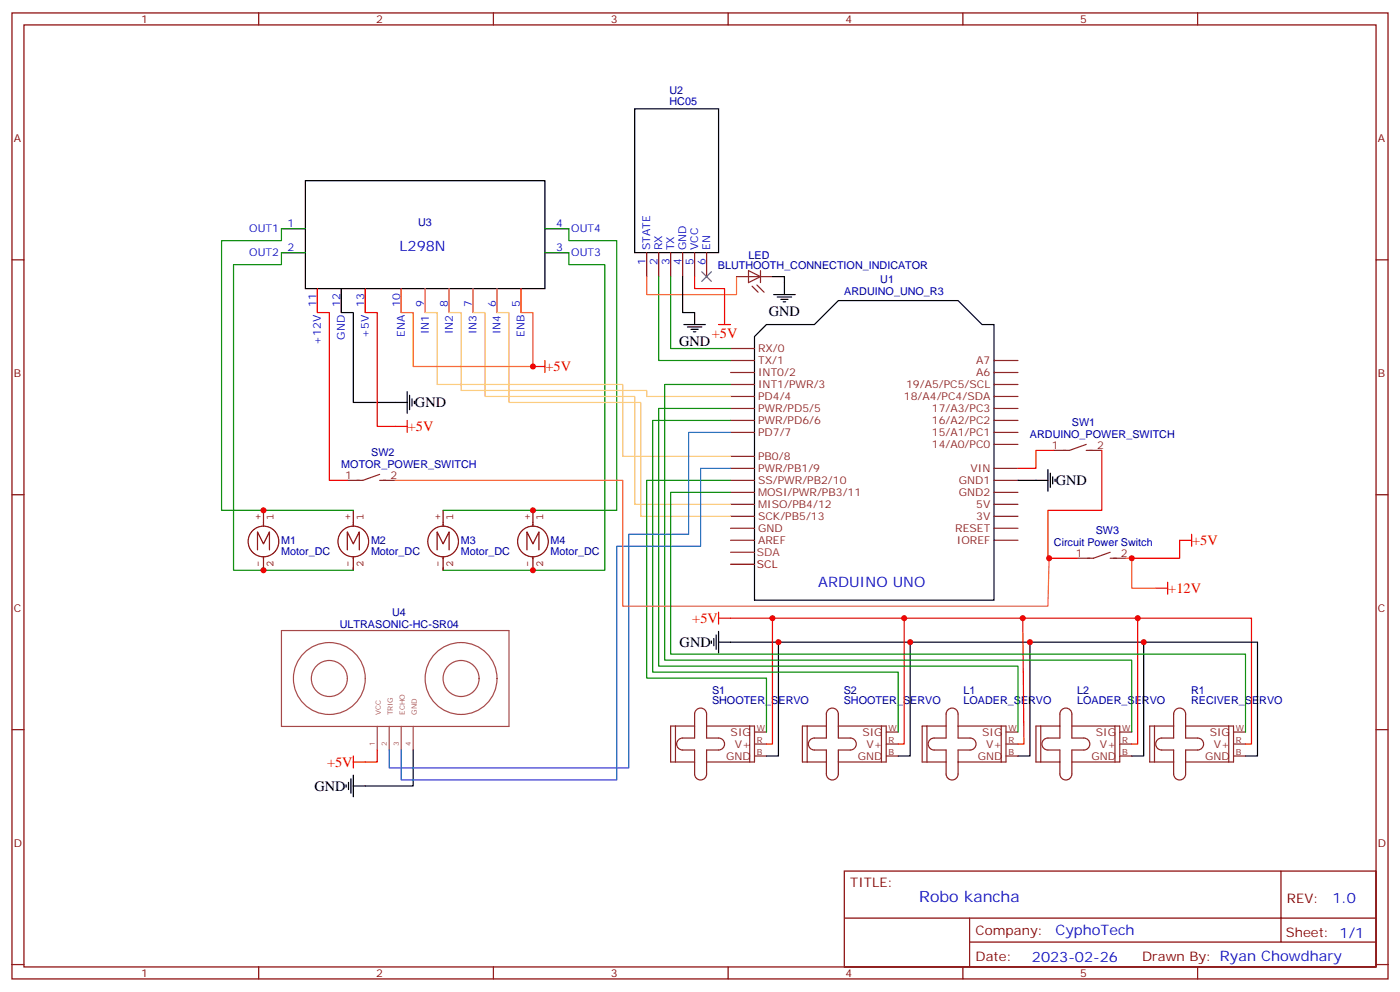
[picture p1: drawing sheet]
<svg xmlns="http://www.w3.org/2000/svg" width="412mm" height="292mm" viewBox="0 0 412 292" stroke-linecap="round" stroke-linejoin="round" font-family="sans-serif">
<g fill="none" stroke="#870000" stroke-width=".35">
<path d="M3.5 3.8h405.4v284.3h-405.4zM7.1 7.3h398.2v277.3h-398.2zM76.2 3.8v3.5M145.3 3.8v3.5M214.5 3.8v3.5M283.6 3.8v3.5M352.8 3.8v3.5M3.5 76.5h3.6M82.9 67.3h7.1M82.9 74.4h7.1M160.5 67.3h7.1M160.5 74.4h7.1"/>
<path d="M190.5 74.4v7M194 74.4v7M197.6 74.4v7M201.1 74.4v7M204.6 74.4v7M208.1 74.4v7M405.3 76.5h3.6M93.5 84.9v7.1M100.5 84.9v7.1M107.6 84.9v7.1M118.2 84.9v7.1M125.2 84.9v7.1"/>
<path d="M132.3 84.9v7.1M139.3 84.9v7.1M146.4 84.9v7.1M153.5 84.9v7.1M3.5 145.6h3.6M405.3 145.6h3.6M3.5 214.8h3.6M405.3 214.8h3.6M248.7 256.4h156.6v28.2h-156.6zM377.3 256.4v20.9M248.7 270.2h156.5M285.6 277.3h119.6"/>
<path d="M285.6 270.2v14.2M3.5 283.9h3.6M76.2 284.6v3.5M145.3 284.6v3.5M214.5 284.6v3.5M283.6 284.6v3.5M352.8 284.6v3.5M405.3 283.9h3.6"/>
</g>
<g fill="none" stroke="#8c2424" stroke-width=".35">
<path d="M220.5 79.7l3.5 1.7-3.5 1.8zM224 79.7v3.5M217 81.4h10.5M221.5 84.2l1.8 1.8M223 83.9l2.1 2.1M215.2 116.7h7M215.2 113.2h7M215.2 109.6h7M215.2 106.1h7M215.2 102.6h7M292.8 116.7h7.1M292.8 113.2h7.1"/>
<path d="M292.8 109.6h7.1M292.8 106.1h7.1M111.8 139.6l-4.9 1.8h-4.6M215.2 137.9h7M215.2 127.3h7M215.2 123.8h7M215.2 120.2h7M215.2 134.3h7M292.8 137.9h7.1M292.8 130.8h7.1M292.8 127.3h7.1M292.8 123.8h7.1"/>
<path d="M292.8 120.2h7.1M320 130.8l-5 1.8h-4.6M320 132.6h4.6M111.8 141.4h4.6M215.2 159h7M215.2 155.5h7M215.2 152h7M215.2 148.4h7M215.2 144.9h7M215.2 141.4h7M292.8 159h7.1M292.8 155.5h7.1"/>
<path d="M292.8 152h7.1M292.8 148.4h7.1M292.8 144.9h7.1M292.8 141.4h7.1M327 162.6l-4.9 1.7h-4.6M327 164.3h4.6M199 213.7v10.6M204.6 213.7h-7v10.6h7M205.1 208.9a1.76 1.76 0 0 1 2-.3 1.76 1.76 0 0 1 1 1.6v7h3.6a1.76 1.76 0 0 1 1.7 1.8 1.76 1.76 0 0 1-1.7 1.8h-3.6v7a1.76 1.76 0 0 1-1.7 1.8 1.76 1.76 0 0 1-1.8-1.8v-7h-3.5a1.76 1.76 0 0 1-1.8-1.8 1.76 1.76 0 0 1 1.8-1.8h3.5v-7zM208.1 213.7h14.1v10.6h-14.1M220.8 213.7v10.6M222.2 215.5h3.6"/>
<path d="M222.2 219h3.6M237.8 213.7v10.6M243.4 213.7h-7v10.6h7M243.9 208.9a1.76 1.76 0 0 1 2-.3 1.76 1.76 0 0 1 1 1.6v7h3.6a1.76 1.76 0 0 1 1.7 1.8 1.76 1.76 0 0 1-1.7 1.8h-3.6v7a1.76 1.76 0 0 1-1.7 1.8 1.76 1.76 0 0 1-1.8-1.8v-7h-3.5a1.76 1.76 0 0 1-1.8-1.8 1.76 1.76 0 0 1 1.8-1.8h3.5v-7zM246.9 213.7h14.2v10.6h-14.2M259.6 213.7v10.6M261.1 215.5h3.5M261.1 219h3.5M273 213.7v10.6M278.7 213.7h-7.1v10.6h7.1M279.2 208.9a1.76 1.76 0 0 1 1.9-.3 1.76 1.76 0 0 1 1.1 1.6v7h3.6a1.76 1.76 0 0 1 1.7 1.8 1.76 1.76 0 0 1-1.7 1.8h-3.6v7a1.76 1.76 0 0 1-1.7 1.8 1.76 1.76 0 0 1-1.8-1.8v-7h-3.5a1.76 1.76 0 0 1-1.8-1.8 1.76 1.76 0 0 1 1.8-1.8h3.5v-7zM282.2 213.7h14.1v10.6h-14.1"/>
<path d="M294.9 213.7v10.6M296.3 215.5h3.6M296.3 219h3.6M306.6 213.7v10.6M312.2 213.7h-7v10.6h7M312.7 208.9a1.76 1.76 0 0 1 1.9-.3 1.76 1.76 0 0 1 1.1 1.6v7h3.6a1.76 1.76 0 0 1 1.7 1.8 1.76 1.76 0 0 1-1.7 1.8h-3.6v7a1.76 1.76 0 0 1-1.7 1.8 1.76 1.76 0 0 1-1.8-1.8v-7h-3.5a1.76 1.76 0 0 1-1.8-1.8 1.76 1.76 0 0 1 1.8-1.8h3.5v-7zM315.7 213.7h14.1v10.6h-14.1M328.4 213.7v10.6M329.8 215.5h3.6M329.8 219h3.6M340.1 213.7v10.6M345.7 213.7h-7v10.6h7"/>
<path d="M346.2 208.9a1.76 1.76 0 0 1 2-.3 1.76 1.76 0 0 1 1 1.6v7h3.6a1.76 1.76 0 0 1 1.7 1.8 1.76 1.76 0 0 1-1.7 1.8h-3.6v7a1.76 1.76 0 0 1-1.7 1.8 1.76 1.76 0 0 1-1.8-1.8v-7h-3.5a1.76 1.76 0 0 1-1.8-1.8 1.76 1.76 0 0 1 1.8-1.8h3.5v-7zM349.2 213.7h14.2v10.6h-14.2M361.9 213.7v10.6M363.4 215.5h3.5M363.4 219h3.5M222.2 222.5h3.6M261.1 222.5h3.5M296.3 222.5h3.6M329.8 222.5h3.6M363.4 222.5h3.5"/>
</g>
<g fill="none" stroke="#000" stroke-width=".35">
<path d="M187 32h24.7v42.4h-24.7zM90 53.2h70.5v31.7h-70.5zM100.5 84.9v7.1h3.6v26.5h15.8M201.1 81.4v10.6h3.5v3.5M201.4 95.5h6.4M202.5 96.2h4.2M203.6 96.9h2.1M204.3 97.6h.7M222.2 99.1l3.6-3.6h14.1l7-7h35.3l7.1 7h3.5v81.2h-70.6zM227.5 81.4h3.6v5.3M227.9 86.7h6.3M229 87.4h4.2"/>
<path d="M230 88.1h2.1M230.7 88.8h.7M119.9 115.3v6.3M120.6 116.3v4.3M121.4 117.4v2.1M122.1 118.1v.7M308.7 138.2v6.4M309.4 139.3v4.2M299.9 141.4h8.8M310.1 140.3v2.2M310.8 141v.7M209.5 188.7v.7"/>
<path d="M210.3 188v2.1M211 186.9v4.2M211.7 189h125.2v33.5h-3.5M211.7 185.8v6.4M229.3 189v33.5h-3.5M268.1 189v33.5h-3.5M303.4 189v33.5h-3.5M336.9 189h33.5v33.5h-3.5M102 231v.7M102.7 230.3v2.1M103.4 229.2v4.3M104.1 228.2v6.3"/>
<path d="M121.7 220.8v10.6h-17.6"/>
</g>
<path d="M215.2 166.1h7" fill="none" stroke="#900" stroke-width=".35"/>
<path d="M215.2 162.6h7" fill="none" stroke="#933" stroke-width=".35"/>
<g fill="none" stroke="#850000" stroke-width=".35">
<path d="M77.6 150.2v4.7M82.1 159.4a4.5 4.5 0 0 0-6.5-4.1 4.5 4.5 0 0 0-.8 7.6 4.5 4.5 0 0 0 7.2-2.5l.1-.8M104.1 150.2v4.7M108.6 159.4a4.5 4.5 0 0 0-6.5-4.1 4.5 4.5 0 0 0-.8 7.6 4.5 4.5 0 0 0 7.2-2.5l.1-.8M130.5 150.2v4.7M135 159.4a4.5 4.5 0 0 0-6.4-4.1 4.5 4.5 0 0 0-.9 7.6 4.5 4.5 0 0 0 7.2-2.5l.1-.8M157 150.2v4.7M161.5 159.4a4.5 4.5 0 0 0-6.5-4.1 4.5 4.5 0 0 0-.8 7.6 4.5 4.5 0 0 0 7.2-2.5l.1-.8M75.8 161.9v-5.3l1.8 3.5 1.8-3.5v5.3M77.6 163.9v4M102.3 161.9v-5.3l1.8 3.5 1.7-3.5v5.3M104.1 163.9v4"/>
<path d="M128.8 161.9v-5.3l1.7 3.5 1.8-3.5v5.3M130.5 163.9v4M155.2 161.9v-5.3l1.8 3.5 1.7-3.5v5.3M157 163.9v4"/>
</g>
<path d="M90 67.3h-7.1v3.5h-17.6v79.4h38.8M90 74.4h-7.1v3.5h-14.1v90h35.3M160.5 67.3h7.1v3.5h14.1v79.4h-51.2M160.5 74.4h7.1v3.5h10.6v90h-47.7M194 81.4v24.7h21.2M197.6 81.4v21.2h17.6M215.2 113.2h-19.4v81.1h137.6v21.2M215.2 120.2h-21.2v75.9h105.9v19.4M215.2 123.8h-22.9v74h72.3v17.7M215.2 141.4h-24.7v58.2h35.3v15.9M215.2 144.9h-17.6v47.6h169.3v23" fill="none" stroke="#008700" stroke-width=".35"/>
<path d="M125.2 84.9v7.1h3.6v21.2h54.6v21.1h31.8M132.3 84.9v7.1h3.5v22.9h54.7v1.8h24.7M139.3 84.9v7.1h3.6v24.7h44.1v31.7h28.2M146.4 84.9v7.1h3.5v26.5h38.8v33.5h26.5" fill="none" stroke="#fc6" stroke-width=".35"/>
<path d="M118.2 84.9v7.1h3.5v15.9h35.3v-15.9h-3.5v-7.1" fill="none" stroke="#f60" stroke-width=".35"/>
<g fill="none" stroke="#f00" stroke-width=".35">
<path d="M93.5 84.9v7.1h3.5v49.4h5.3M107.6 84.9v7.1h3.5v33.5h8.8M204.6 81.4v3.5h8.8v10.6M211.7 95.5h3.5M157 107.9h3.5M160.5 106.1v3.5M119.9 123.8v3.5M310.4 132.6h-5.2v5.3h-5.3M324.6 132.6v17.6h-15.9v14.1h8.8M351 159h-3.5v5.3h-14.1M351 157.3v3.5M340.4 173.1h3.6"/>
<path d="M344 171.4v3.5M211.7 182h123.4v37h-1.7M211.7 180.2v3.5M227.5 182v37h-1.7M266.3 182v37h-1.7M301.3 182l.3 37h-1.7M335.1 182h33.6v37h-1.8M104.1 222.5v3.6M111.1 220.8v3.5h-7"/>
</g>
<path d="M190.5 81.4v5.3h26.5v-5.3M116.4 141.4h67v37h125.3l.3-14.1M331.6 164.3h1.8v8.8h7" fill="none" stroke="#f63" stroke-width=".35"/>
<path d="M206.7 80l2.8 2.8M209.5 80l-2.8 2.8" fill="none" stroke="#666" stroke-width=".35"/>
<g fill="none" stroke="#a64a4a" stroke-width=".35">
<path d="M82.9 185.6h67v28.2h-67zM111.1 213.8v7M114.7 213.8v7M118.2 213.8v7M121.7 213.8v7"/>
<circle cx="97" cy="199.7" r="10.6"/>
<circle cx="97" cy="199.7" r="5.3"/>
<circle cx="135.8" cy="199.7" r="10.6"/>
<circle cx="135.8" cy="199.7" r="5.3"/>
</g>
<path d="M215.2 127.3h-12.4v30h-17.6v68.8h-70.5v-5.3M215.2 137.9h-8.8v22.9h-24.7v68.8h-63.5v-8.8" fill="none" stroke="#06f" stroke-width=".35"/>
<g fill="#c00">
<circle cx="229.3" cy="189" r=".88"/>
<circle cx="77.6" cy="150.2" r=".88"/>
<circle cx="77.6" cy="167.9" r=".88"/>
<circle cx="157" cy="150.2" r=".88"/>
<circle cx="157" cy="167.9" r=".88"/>
<circle cx="301.3" cy="182" r=".88"/>
<circle cx="266.3" cy="182" r=".88"/>
<circle cx="227.5" cy="182" r=".88"/>
<circle cx="268.1" cy="189" r=".88"/>
<circle cx="303.4" cy="189" r=".88"/>
<circle cx="157" cy="107.9" r=".88"/>
<circle cx="309" cy="164.3" r=".88"/>
<circle cx="333.4" cy="164.3" r=".88"/>
<circle cx="335.1" cy="182" r=".88"/>
<circle cx="336.9" cy="189" r=".88"/>
</g>
<text font-size="4.6" fill="#00f" x="270.8" y="265.4">Robo kancha</text>
<g font-size="4.2" fill="#00f">
<text x="117.7" y="73.9">L298N</text>
<text x="241" y="172.8">ARDUINO UNO</text>
<text x="392.5" y="265.7">1.0</text>
<text x="310.9" y="275.2">CyphoTech</text>
<text x="304" y="283">2023-02-26</text>
</g>
<g font-size="4.2">
<text x="226.5" y="92.9">GND</text>
<text x="200" y="101.7">GND</text>
<text x="122.2" y="119.9">GND</text>
<text x="311" y="142.8">GND</text>
<text x="200.2" y="190.4">GND</text>
<text x="92.6" y="232.8">GND</text>
</g>
<g font-size="4.2" fill="#f00">
<text x="209.6" y="99.6">+5V</text>
<text x="160.7" y="109.3">+5V</text>
<text x="120.1" y="126.9">+5V</text>
<text x="351.2" y="160.4">+5V</text>
<text x="344.1" y="174.6">+12V</text>
<text x="203.9" y="183.4">+5V</text>
<text x="96.3" y="225.7">+5V</text>
</g>
<g font-size="3.9" fill="#800">
<text x="250.5" y="261">TITLE:</text>
<text x="379.1" y="265.7">REV:</text>
<text x="287.4" y="275.2">Company:</text>
<text x="378.7" y="275.8">Sheet: 1/1</text>
<text x="287.4" y="282.9">Date:</text>
<text x="336.4" y="282.9">Drawn By: Ryan Chowdhary</text>
</g>
<g font-size="3.2" fill="#800">
<text x="41.6" y="6.8">1</text>
<text x="110.8" y="6.8">2</text>
<text x="179.9" y="6.8">3</text>
<text x="249.1" y="6.8">4</text>
<text x="318.2" y="6.8">5</text>
<text x="4.1" y="41.9">A</text>
<text x="405.9" y="41.9">A</text>
<text x="4.1" y="111.1">B</text>
<text x="405.9" y="111.1">B</text>
<text x="4.1" y="180.2">C</text>
<text x="405.9" y="180.2">C</text>
<text x="4.1" y="249.3">D</text>
<text x="405.9" y="249.3">D</text>
<text x="41.6" y="287.6">1</text>
<text x="110.8" y="287.6">2</text>
<text x="179.9" y="287.6">3</text>
<text x="249.1" y="287.6">4</text>
<text x="318.2" y="287.6">5</text>
</g>
<g font-size="3.2" fill="#000080">
<text x="197.2" y="27.8">U2</text>
<text x="197.2" y="31">HC05</text>
<text x="123.1" y="66.7">U3</text>
<text x="220.5" y="76.1">LED</text>
<text x="211.5" y="79.1">BLUTHOOTH_CONNECTION_INDICATOR</text>
<text x="259.3" y="83.2">U1</text>
<text x="248.7" y="86.7">ARDUINO_UNO_R3</text>
<text x="315.7" y="125.5">SW1</text>
<text x="303.4" y="129">ARDUINO_POWER_SWITCH</text>
<text x="100.5" y="137.9">MOTOR_POWER_SWITCH</text>
<text x="109.4" y="134.3">SW2</text>
<text x="82.8" y="160.2">M1</text>
<text x="109.3" y="160.2">M2</text>
<text x="135.7" y="160.2">M3</text>
<text x="162.2" y="160.2">M4</text>
<text x="310.4" y="160.8">Circuit Power Switch</text>
<text x="322.8" y="157.3">SW3</text>
<text x="82.8" y="163.4">Motor_DC</text>
<text x="109.3" y="163.4">Motor_DC</text>
<text x="135.7" y="163.4">Motor_DC</text>
<text x="162.2" y="163.4">Motor_DC</text>
<text x="100.1" y="184.9">ULTRASONIC-HC-SR04</text>
<text x="115.5" y="181.4">U4</text>
<text x="209.7" y="207.4">SHOOTER_SERVO</text>
<text x="209.7" y="204.2">S1</text>
<text x="248.5" y="207.4">SHOOTER_SERVO</text>
<text x="248.5" y="204.2">S2</text>
<text x="283.8" y="207.4">LOADER_SERVO</text>
<text x="283.8" y="204.2">L1</text>
<text x="317.3" y="207.4">LOADER_SERVO</text>
<text x="317.3" y="204.2">L2</text>
<text x="350.8" y="207.4">RECIVER_SERVO</text>
<text x="350.8" y="204.2">R1</text>
</g>
<g font-size="3.2" fill="#00f">
<text x="73.4" y="68.4">OUT1</text>
<text x="84.7" y="67">1</text>
<text x="163.8" y="67">4</text>
<text x="168.3" y="68.4">OUT4</text>
<text x="73.4" y="75.4">OUT2</text>
<text x="84.7" y="74">2</text>
<text x="163.8" y="74">3</text>
<text x="168.3" y="75.4">OUT3</text>
<text x="191.6" y="73.7" transform="rotate(-90 191.6 73.7)">STATE</text>
<text x="195.1" y="73.7" transform="rotate(-90 195.1 73.7)">RX</text>
<text x="198.6" y="73.7" transform="rotate(-90 198.6 73.7)">TX</text>
<text x="202.1" y="73.7" transform="rotate(-90 202.1 73.7)">GND</text>
<text x="205.7" y="73.7" transform="rotate(-90 205.7 73.7)">VCC</text>
<text x="209.2" y="73.7" transform="rotate(-90 209.2 73.7)">EN</text>
<text x="190.1" y="78.1" transform="rotate(-90 190.1 78.1)">1</text>
<text x="193.7" y="78.1" transform="rotate(-90 193.7 78.1)">2</text>
<text x="197.2" y="78.1" transform="rotate(-90 197.2 78.1)">3</text>
<text x="200.7" y="78.1" transform="rotate(-90 200.7 78.1)">4</text>
<text x="204.3" y="78.1" transform="rotate(-90 204.3 78.1)">5</text>
<text x="207.8" y="78.1" transform="rotate(-90 207.8 78.1)">6</text>
<text x="93.1" y="90.2" transform="rotate(-90 93.1 90.2)">11</text>
<text x="100.2" y="90.2" transform="rotate(-90 100.2 90.2)">12</text>
<text x="107.2" y="90.2" transform="rotate(-90 107.2 90.2)">13</text>
<text x="117.8" y="90.2" transform="rotate(-90 117.8 90.2)">10</text>
<text x="124.9" y="90.2" transform="rotate(-90 124.9 90.2)">9</text>
<text x="131.9" y="90.2" transform="rotate(-90 131.9 90.2)">8</text>
<text x="139" y="90.2" transform="rotate(-90 139 90.2)">7</text>
<text x="146" y="90.2" transform="rotate(-90 146 90.2)">6</text>
<text x="153.1" y="90.2" transform="rotate(-90 153.1 90.2)">5</text>
<text x="94.5" y="101.5" transform="rotate(-90 94.5 101.5)">+12V</text>
<text x="101.6" y="100" transform="rotate(-90 101.6 100)">GND</text>
<text x="108.7" y="99.5" transform="rotate(-90 108.7 99.5)">+5V</text>
<text x="119.2" y="99.3" transform="rotate(-90 119.2 99.3)">ENA</text>
<text x="126.3" y="98.4" transform="rotate(-90 126.3 98.4)">IN1</text>
<text x="133.3" y="98.4" transform="rotate(-90 133.3 98.4)">IN2</text>
<text x="140.4" y="98.4" transform="rotate(-90 140.4 98.4)">IN3</text>
<text x="147.5" y="98.4" transform="rotate(-90 147.5 98.4)">IN4</text>
<text x="154.5" y="99.3" transform="rotate(-90 154.5 99.3)">ENB</text>
</g>
<g font-size="3.2" fill="#8d2323">
<text x="223.3" y="107.2">TX/1</text>
<text x="223.3" y="103.6">RX/0</text>
<text x="287.6" y="107.2">A7</text>
<text x="223.3" y="110.7">INT0/2</text>
<text x="287.6" y="110.7">A6</text>
<text x="223.3" y="117.8">PD4/4</text>
<text x="223.3" y="114.2">INT1/PWR/3</text>
<text x="266.3" y="117.8">18/A4/PC4/SDA</text>
<text x="266.9" y="114.2">19/A5/PC5/SCL</text>
<text x="223.3" y="124.8">PWR/PD6/6</text>
<text x="223.3" y="121.3">PWR/PD5/5</text>
<text x="274.5" y="124.8">16/A2/PC2</text>
<text x="274.5" y="121.3">17/A3/PC3</text>
<text x="223.3" y="128.3">PD7/7</text>
<text x="274.5" y="131.9">14/A0/PC0</text>
<text x="274.5" y="128.3">15/A1/PC1</text>
<text x="223.3" y="135.4">PB0/8</text>
<text x="309.8" y="132.2">1</text>
<text x="323.1" y="132.2">2</text>
<text x="101.7" y="141">1</text>
<text x="115" y="141">2</text>
<text x="223.3" y="142.5">SS/PWR/PB2/10</text>
<text x="223.3" y="138.9">PWR/PB1/9</text>
<text x="282.5" y="142.5">GND1</text>
<text x="285.9" y="138.9">VIN</text>
<text x="223.3" y="149.5">MISO/PB4/12</text>
<text x="223.3" y="146">MOSI/PWR/PB3/11</text>
<text x="282.5" y="146">GND2</text>
<text x="287.6" y="149.5">5V</text>
<text x="223.3" y="153">SCK/PB5/13</text>
<text x="287.6" y="153">3V</text>
<text x="223.3" y="160.1">AREF</text>
<text x="223.3" y="156.6">GND</text>
<text x="281.4" y="156.6">RESET</text>
<text x="281.9" y="160.1">IOREF</text>
<text x="316.9" y="164">1</text>
<text x="330.2" y="164">2</text>
<text x="215.2" y="216.5">SIG</text>
<text x="216.4" y="220.1">V+</text>
<text x="254" y="216.5">SIG</text>
<text x="255.2" y="220.1">V+</text>
<text x="289.3" y="216.5">SIG</text>
<text x="290.5" y="220.1">V+</text>
<text x="322.8" y="216.5">SIG</text>
<text x="324" y="220.1">V+</text>
<text x="356.3" y="216.5">SIG</text>
<text x="357.5" y="220.1">V+</text>
<text x="213.9" y="223.6">GND</text>
<text x="252.7" y="223.6">GND</text>
<text x="288" y="223.6">GND</text>
<text x="321.5" y="223.6">GND</text>
<text x="355" y="223.6">GND</text>
</g>
<g font-size="3.2" fill="#840000">
<text x="76.9" y="152.9" transform="rotate(-90 76.9 152.9)">+</text>
<text x="80.6" y="152.9" transform="rotate(-90 80.6 152.9)">1</text>
<text x="103.4" y="152.9" transform="rotate(-90 103.4 152.9)">+</text>
<text x="107.1" y="152.9" transform="rotate(-90 107.1 152.9)">1</text>
<text x="129.8" y="152.9" transform="rotate(-90 129.8 152.9)">+</text>
<text x="133.5" y="152.9" transform="rotate(-90 133.5 152.9)">1</text>
<text x="156.3" y="152.9" transform="rotate(-90 156.3 152.9)">+</text>
<text x="160" y="152.9" transform="rotate(-90 160 152.9)">1</text>
<text x="76.9" y="167" transform="rotate(-90 76.9 167)">-</text>
<text x="80.6" y="167" transform="rotate(-90 80.6 167)">2</text>
<text x="103.4" y="167" transform="rotate(-90 103.4 167)">-</text>
<text x="107.1" y="167" transform="rotate(-90 107.1 167)">2</text>
<text x="129.8" y="167" transform="rotate(-90 129.8 167)">-</text>
<text x="133.5" y="167" transform="rotate(-90 133.5 167)">2</text>
<text x="156.3" y="167" transform="rotate(-90 156.3 167)">-</text>
<text x="160" y="167" transform="rotate(-90 160 167)">2</text>
</g>
<text font-size="3.2" fill="#900" x="223" y="167.1">SCL</text>
<text font-size="3.2" fill="#933" x="223" y="163.6">SDA</text>
<g font-size="2.5" fill="#8d2323">
<text x="223" y="215.1">W</text>
<text x="261.8" y="215.1">W</text>
<text x="297" y="215.1">W</text>
<text x="330.6" y="215.1">W</text>
<text x="364.1" y="215.1">W</text>
<text x="223" y="218.7">R</text>
<text x="261.8" y="218.7">R</text>
<text x="297" y="218.7">R</text>
<text x="330.6" y="218.7">R</text>
<text x="364.1" y="218.7">R</text>
<text x="223" y="222.2">B</text>
<text x="261.8" y="222.2">B</text>
<text x="297" y="222.2">B</text>
<text x="330.6" y="222.2">B</text>
<text x="364.1" y="222.2">B</text>
</g>
<g font-size="2.1" fill="#a54b4b">
<text x="112.2" y="210.5" transform="rotate(-90 112.2 210.5)">VCC</text>
<text x="115.7" y="210.5" transform="rotate(-90 115.7 210.5)">TRIG</text>
<text x="119.2" y="210.5" transform="rotate(-90 119.2 210.5)">ECHO</text>
<text x="122.7" y="210.5" transform="rotate(-90 122.7 210.5)">GND</text>
<text x="110.4" y="219.4" transform="rotate(-90 110.4 219.4)">1</text>
<text x="114" y="219.4" transform="rotate(-90 114 219.4)">2</text>
<text x="117.5" y="219.4" transform="rotate(-90 117.5 219.4)">3</text>
<text x="121" y="219.4" transform="rotate(-90 121 219.4)">4</text>
</g>
</svg>
